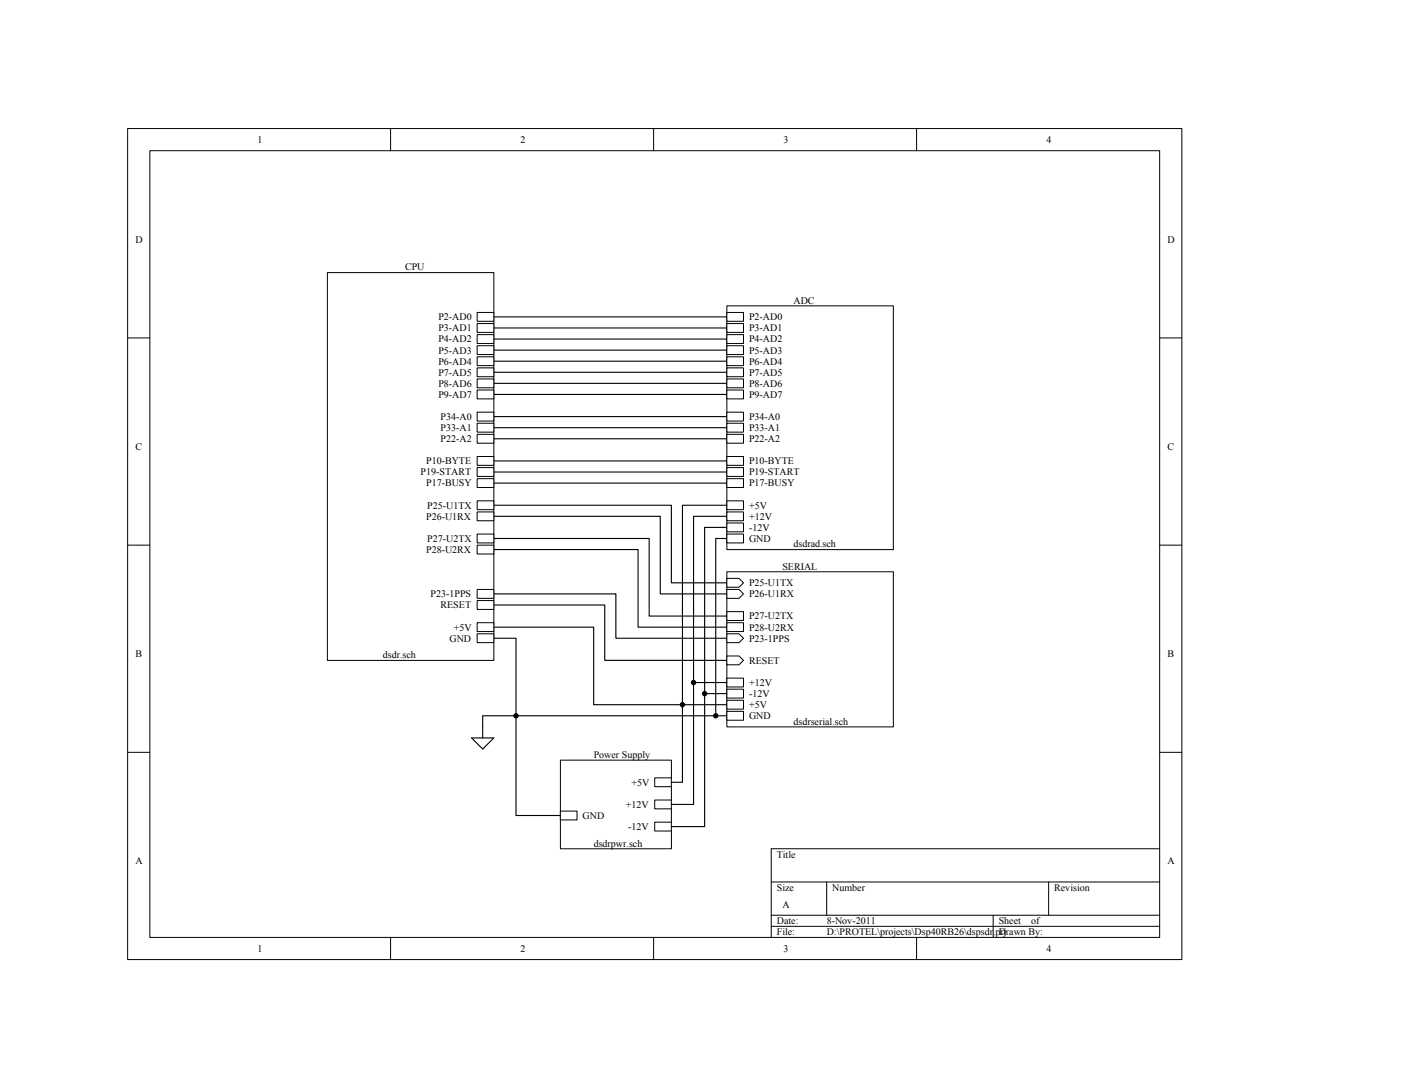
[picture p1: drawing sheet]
<svg xmlns="http://www.w3.org/2000/svg" width="279mm" height="216mm" viewBox="0 0 279 216" stroke-linecap="round" stroke-linejoin="round" font-family="sans-serif">
<g fill="none" stroke="#000" stroke-width=".2">
<path d="M25.4 25.5h209.5v165.1h-209.5zM29.8 29.9h200.6v156.3h-200.6zM77.6 25.5v4.4M129.9 25.5v4.4M182.1 25.5v4.4M25.4 67.1h4.4M230.4 67.1h4.5M25.4 108.3h4.4M230.4 108.3h4.5M25.4 149.4h4.4M230.4 149.4h4.5M153.3 175.2h77.1"/>
<path d="M164.3 175.2v6.6M208.4 175.2v6.6M230.4 168.6h-77.1v17.6M77.6 186.2v4.4M129.9 186.2v4.4M153.3 181.8h77.1M153.3 184h77.1M182.1 186.2v4.4M197.4 181.8v4.4"/>
</g>
<path d="M111.4 151h22v17.6h-22z" fill="#fff"/>
<path d="M111.4 151h22v17.6h-22z" fill="none" stroke="#000" stroke-width=".2"/>
<path d="M130.1 154.5h3.3v1.8h-3.3z" fill-rule="evenodd" fill="#fff"/>
<path d="M130.1 154.5h3.3v1.8h-3.3z" fill="none" stroke="#000" stroke-width=".2"/>
<path d="M130.1 163.3h3.3v1.8h-3.3z" fill-rule="evenodd" fill="#fff"/>
<path d="M130.1 163.3h3.3v1.8h-3.3z" fill="none" stroke="#000" stroke-width=".2"/>
<path d="M111.4 161.1h3.3v1.8h-3.3z" fill-rule="evenodd" fill="#fff"/>
<path d="M111.4 161.1h3.3v1.8h-3.3z" fill="none" stroke="#000" stroke-width=".2"/>
<path d="M130.1 158.9h3.3v1.8h-3.3z" fill-rule="evenodd" fill="#fff"/>
<g fill="none" stroke="#000" stroke-width=".2">
<path d="M130.1 158.9h3.3v1.8h-3.3z"/>
<circle cx="102.5" cy="142.2" r=".44"/>
<circle cx="142.2" cy="142.2" r=".44"/>
</g>
<g fill="none" stroke="#000" stroke-width=".22">
<path d="M98.1 62.9h46.3M98.1 65.1h46.3M98.1 67.3h46.3M98.1 69.5h46.3M98.1 71.7h46.3M98.1 73.9h46.3M98.1 76.1h46.3M98.1 78.3h46.3M98.1 82.7h46.3M98.1 84.9h46.3M98.1 87.2h46.3M98.1 91.6h46.3"/>
<path d="M98.1 93.8h46.3M98.1 96h46.3M98.1 100.4h35.3v15.4h11M98.1 102.6h33.1v15.4h13.2M98.1 107h30.9v15.4h15.4M98.1 109.2h28.7v15.4h17.6M98.1 118h24.3v8.8h22M144.4 102.6h-6.6v57.2h-4.4M144.4 104.8h-4.4v59.4h-6.6M144.4 107h-2.2v35.2h2.2M98.1 120.2h22.1v11h24.2M98.1 124.6h19.9v15.4h26.4"/>
<path d="M98.1 126.8h4.4v35.2h8.9M93.7 146.6h4.4l-2.2 2.2zM142.2 142.2h-46.3v4.4"/>
</g>
<g fill="#000">
<circle cx="102.5" cy="142.2" r=".44"/>
<circle cx="142.2" cy="142.2" r=".44"/>
</g>
<path d="M65.1 54.2h33v77h-33z" fill="#fff"/>
<path d="M65.1 54.1h33v77.1h-33z" fill="none" stroke="#000" stroke-width=".2"/>
<path d="M94.8 119.3h3.3v1.7h-3.3z" fill-rule="evenodd" fill="#fff"/>
<path d="M94.8 119.3h3.3v1.7h-3.3z" fill="none" stroke="#000" stroke-width=".2"/>
<path d="M94.8 77.5h3.3v1.7h-3.3z" fill-rule="evenodd" fill="#fff"/>
<path d="M94.8 77.5h3.3v1.7h-3.3z" fill="none" stroke="#000" stroke-width=".2"/>
<path d="M94.8 75.3h3.3v1.7h-3.3z" fill-rule="evenodd" fill="#fff"/>
<path d="M94.8 75.3h3.3v1.7h-3.3z" fill="none" stroke="#000" stroke-width=".2"/>
<path d="M94.8 73.1h3.3v1.7h-3.3z" fill-rule="evenodd" fill="#fff"/>
<path d="M94.8 73.1h3.3v1.7h-3.3z" fill="none" stroke="#000" stroke-width=".2"/>
<path d="M94.8 70.9h3.3v1.7h-3.3z" fill-rule="evenodd" fill="#fff"/>
<path d="M94.8 70.9h3.3v1.7h-3.3z" fill="none" stroke="#000" stroke-width=".2"/>
<path d="M94.8 68.7h3.3v1.7h-3.3z" fill-rule="evenodd" fill="#fff"/>
<path d="M94.8 68.7h3.3v1.7h-3.3z" fill="none" stroke="#000" stroke-width=".2"/>
<path d="M94.8 66.5h3.3v1.7h-3.3z" fill-rule="evenodd" fill="#fff"/>
<path d="M94.8 66.5h3.3v1.7h-3.3z" fill="none" stroke="#000" stroke-width=".2"/>
<path d="M94.8 64.3h3.3v1.7h-3.3z" fill-rule="evenodd" fill="#fff"/>
<path d="M94.8 64.3h3.3v1.7h-3.3z" fill="none" stroke="#000" stroke-width=".2"/>
<path d="M94.8 62.1h3.3v1.7h-3.3z" fill-rule="evenodd" fill="#fff"/>
<path d="M94.8 62.1h3.3v1.7h-3.3z" fill="none" stroke="#000" stroke-width=".2"/>
<path d="M94.8 101.7h3.3v1.7h-3.3z" fill-rule="evenodd" fill="#fff"/>
<path d="M94.8 101.7h3.3v1.7h-3.3z" fill="none" stroke="#000" stroke-width=".2"/>
<path d="M94.8 99.5h3.3v1.7h-3.3z" fill-rule="evenodd" fill="#fff"/>
<path d="M94.8 99.5h3.3v1.7h-3.3z" fill="none" stroke="#000" stroke-width=".2"/>
<path d="M94.8 108.3h3.3v1.7h-3.3z" fill-rule="evenodd" fill="#fff"/>
<path d="M94.8 108.3h3.3v1.7h-3.3z" fill="none" stroke="#000" stroke-width=".2"/>
<path d="M94.8 106.1h3.3v1.7h-3.3z" fill-rule="evenodd" fill="#fff"/>
<path d="M94.8 106.1h3.3v1.7h-3.3z" fill="none" stroke="#000" stroke-width=".2"/>
<path d="M94.8 117.1h3.3v1.7h-3.3z" fill-rule="evenodd" fill="#fff"/>
<path d="M94.8 117.1h3.3v1.7h-3.3z" fill="none" stroke="#000" stroke-width=".2"/>
<path d="M94.8 86.3h3.3v1.7h-3.3z" fill-rule="evenodd" fill="#fff"/>
<path d="M94.8 86.3h3.3v1.7h-3.3z" fill="none" stroke="#000" stroke-width=".2"/>
<path d="M94.8 84.1h3.3v1.7h-3.3z" fill-rule="evenodd" fill="#fff"/>
<path d="M94.8 84.1h3.3v1.7h-3.3z" fill="none" stroke="#000" stroke-width=".2"/>
<path d="M94.8 81.9h3.3v1.7h-3.3z" fill-rule="evenodd" fill="#fff"/>
<path d="M94.8 81.9h3.3v1.7h-3.3z" fill="none" stroke="#000" stroke-width=".2"/>
<path d="M94.8 90.7h3.3v1.7h-3.3z" fill-rule="evenodd" fill="#fff"/>
<path d="M94.8 90.7h3.3v1.7h-3.3z" fill="none" stroke="#000" stroke-width=".2"/>
<path d="M94.8 92.9h3.3v1.7h-3.3z" fill-rule="evenodd" fill="#fff"/>
<path d="M94.8 92.9h3.3v1.7h-3.3z" fill="none" stroke="#000" stroke-width=".2"/>
<path d="M94.8 95.1h3.3v1.7h-3.3z" fill-rule="evenodd" fill="#fff"/>
<path d="M94.8 95.1h3.3v1.7h-3.3z" fill="none" stroke="#000" stroke-width=".2"/>
<path d="M94.8 123.7h3.3v1.7h-3.3z" fill-rule="evenodd" fill="#fff"/>
<path d="M94.8 123.7h3.3v1.7h-3.3z" fill="none" stroke="#000" stroke-width=".2"/>
<path d="M94.8 125.9h3.3v1.7h-3.3z" fill-rule="evenodd" fill="#fff"/>
<path d="M94.8 125.9h3.3v1.7h-3.3z" fill="none" stroke="#000" stroke-width=".2"/>
<path d="M144.4 113.6h33.1v30.8h-33.1z" fill="#fff"/>
<path d="M144.4 113.6h33.1v30.8h-33.1z" fill="none" stroke="#000" stroke-width=".2"/>
<path d="M144.4 114.9h2.5l.8 .9-.8 .8h-2.5z" fill-rule="evenodd" fill="#fff"/>
<path d="M144.4 114.9h2.5l.8 .9-.8 .8h-2.5z" fill="none" stroke="#000" stroke-width=".2"/>
<path d="M144.4 130.3h2.5l.8 .9-.8 .8h-2.5z" fill-rule="evenodd" fill="#fff"/>
<path d="M144.4 130.3h2.5l.8 .9-.8 .8h-2.5z" fill="none" stroke="#000" stroke-width=".2"/>
<path d="M144.4 117.1h2.5l.8 .9-.8 .8h-2.5z" fill-rule="evenodd" fill="#fff"/>
<path d="M144.4 117.1h2.5l.8 .9-.8 .8h-2.5z" fill="none" stroke="#000" stroke-width=".2"/>
<path d="M144.4 125.9h2.5l.8 .9-.8 .8h-2.5z" fill-rule="evenodd" fill="#fff"/>
<path d="M144.4 125.9h2.5l.8 .9-.8 .8h-2.5z" fill="none" stroke="#000" stroke-width=".2"/>
<path d="M144.4 123.7h3.3v1.7h-3.3z" fill-rule="evenodd" fill="#fff"/>
<path d="M144.4 123.7h3.3v1.7h-3.3z" fill="none" stroke="#000" stroke-width=".2"/>
<path d="M144.4 121.5h3.3v1.7h-3.3z" fill-rule="evenodd" fill="#fff"/>
<path d="M144.4 121.5h3.3v1.7h-3.3z" fill="none" stroke="#000" stroke-width=".2"/>
<path d="M144.4 139.1h3.3v1.7h-3.3z" fill-rule="evenodd" fill="#fff"/>
<path d="M144.4 139.1h3.3v1.7h-3.3z" fill="none" stroke="#000" stroke-width=".2"/>
<path d="M144.4 141.3h3.3v1.8h-3.3z" fill-rule="evenodd" fill="#fff"/>
<path d="M144.4 141.3h3.3v1.8h-3.3z" fill="none" stroke="#000" stroke-width=".2"/>
<path d="M144.4 136.9h3.3v1.7h-3.3z" fill-rule="evenodd" fill="#fff"/>
<path d="M144.4 136.9h3.3v1.7h-3.3z" fill="none" stroke="#000" stroke-width=".2"/>
<path d="M144.4 134.7h3.3v1.7h-3.3z" fill-rule="evenodd" fill="#fff"/>
<path d="M144.4 134.7h3.3v1.7h-3.3z" fill="none" stroke="#000" stroke-width=".2"/>
<path d="M144.4 60.8h33.1v48.4h-33.1z" fill="#fff"/>
<path d="M144.4 60.7h33.1v48.5h-33.1z" fill="none" stroke="#000" stroke-width=".2"/>
<path d="M144.4 90.7h3.3v1.7h-3.3z" fill-rule="evenodd" fill="#fff"/>
<path d="M144.4 90.7h3.3v1.7h-3.3z" fill="none" stroke="#000" stroke-width=".2"/>
<path d="M144.4 92.9h3.3v1.7h-3.3z" fill-rule="evenodd" fill="#fff"/>
<path d="M144.4 92.9h3.3v1.7h-3.3z" fill="none" stroke="#000" stroke-width=".2"/>
<path d="M144.4 62.1h3.3v1.7h-3.3z" fill-rule="evenodd" fill="#fff"/>
<path d="M144.4 62.1h3.3v1.7h-3.3z" fill="none" stroke="#000" stroke-width=".2"/>
<path d="M144.4 64.3h3.3v1.7h-3.3z" fill-rule="evenodd" fill="#fff"/>
<path d="M144.4 64.3h3.3v1.7h-3.3z" fill="none" stroke="#000" stroke-width=".2"/>
<path d="M144.4 66.5h3.3v1.7h-3.3z" fill-rule="evenodd" fill="#fff"/>
<path d="M144.4 66.5h3.3v1.7h-3.3z" fill="none" stroke="#000" stroke-width=".2"/>
<path d="M144.4 68.7h3.3v1.7h-3.3z" fill-rule="evenodd" fill="#fff"/>
<path d="M144.4 68.7h3.3v1.7h-3.3z" fill="none" stroke="#000" stroke-width=".2"/>
<path d="M144.4 70.9h3.3v1.7h-3.3z" fill-rule="evenodd" fill="#fff"/>
<path d="M144.4 70.9h3.3v1.7h-3.3z" fill="none" stroke="#000" stroke-width=".2"/>
<path d="M144.4 73.1h3.3v1.7h-3.3z" fill-rule="evenodd" fill="#fff"/>
<path d="M144.4 73.1h3.3v1.7h-3.3z" fill="none" stroke="#000" stroke-width=".2"/>
<path d="M144.4 75.3h3.3v1.7h-3.3z" fill-rule="evenodd" fill="#fff"/>
<path d="M144.4 75.3h3.3v1.7h-3.3z" fill="none" stroke="#000" stroke-width=".2"/>
<path d="M144.4 77.5h3.3v1.7h-3.3z" fill-rule="evenodd" fill="#fff"/>
<path d="M144.4 77.5h3.3v1.7h-3.3z" fill="none" stroke="#000" stroke-width=".2"/>
<path d="M144.4 81.9h3.3v1.7h-3.3z" fill-rule="evenodd" fill="#fff"/>
<path d="M144.4 81.9h3.3v1.7h-3.3z" fill="none" stroke="#000" stroke-width=".2"/>
<path d="M144.4 84.1h3.3v1.7h-3.3z" fill-rule="evenodd" fill="#fff"/>
<path d="M144.4 84.1h3.3v1.7h-3.3z" fill="none" stroke="#000" stroke-width=".2"/>
<path d="M144.4 86.3h3.3v1.7h-3.3z" fill-rule="evenodd" fill="#fff"/>
<path d="M144.4 86.3h3.3v1.7h-3.3z" fill="none" stroke="#000" stroke-width=".2"/>
<path d="M144.4 95.1h3.3v1.7h-3.3z" fill-rule="evenodd" fill="#fff"/>
<path d="M144.4 95.1h3.3v1.7h-3.3z" fill="none" stroke="#000" stroke-width=".2"/>
<path d="M144.4 99.5h3.3v1.7h-3.3z" fill-rule="evenodd" fill="#fff"/>
<path d="M144.4 99.5h3.3v1.7h-3.3z" fill="none" stroke="#000" stroke-width=".2"/>
<path d="M144.4 101.7h3.3v1.7h-3.3z" fill-rule="evenodd" fill="#fff"/>
<path d="M144.4 101.7h3.3v1.7h-3.3z" fill="none" stroke="#000" stroke-width=".2"/>
<path d="M144.4 103.9h3.3v1.7h-3.3z" fill-rule="evenodd" fill="#fff"/>
<path d="M144.4 103.9h3.3v1.7h-3.3z" fill="none" stroke="#000" stroke-width=".2"/>
<path d="M144.4 106.1h3.3v1.7h-3.3z" fill-rule="evenodd" fill="#fff"/>
<g fill="none" stroke="#000" stroke-width=".2">
<path d="M144.4 106.1h3.3v1.7h-3.3z"/>
<circle cx="135.6" cy="140" r=".44"/>
<circle cx="137.8" cy="135.6" r=".44"/>
<circle cx="140" cy="137.8" r=".44"/>
</g>
<path d="M144.4 100.4h-8.8v55h-2.2M137.8 135.6h6.6M140 137.8h4.4" fill="none" stroke="#000" stroke-width=".22"/>
<g fill="#000">
<circle cx="135.6" cy="140" r=".44"/>
<circle cx="137.8" cy="135.6" r=".44"/>
<circle cx="140" cy="137.8" r=".44"/>
</g>
<g font-size="2">
<text x="51.2" y="28.4">1</text>
<text x="103.4" y="28.4">2</text>
<text x="155.7" y="28.4">3</text>
<text x="207.9" y="28.4">4</text>
<text x="26.9" y="48.2">D</text>
<text x="80.5" y="53.7">CPU</text>
<text x="232" y="48.2">D</text>
<text x="87.1" y="65.8">P3-AD1</text>
<text x="87.1" y="63.6">P2-AD0</text>
<text x="148.9" y="63.6">P2-AD0</text>
<text x="148.9" y="65.8">P3-AD1</text>
<text x="157.7" y="60.3">ADC</text>
<text x="87.1" y="70.2">P5-AD3</text>
<text x="87.1" y="68">P4-AD2</text>
<text x="148.9" y="68">P4-AD2</text>
<text x="148.9" y="70.2">P5-AD3</text>
<text x="87.1" y="76.8">P8-AD6</text>
<text x="87.1" y="74.6">P7-AD5</text>
<text x="87.1" y="72.4">P6-AD4</text>
<text x="148.9" y="72.4">P6-AD4</text>
<text x="148.9" y="74.6">P7-AD5</text>
<text x="148.9" y="76.8">P8-AD6</text>
<text x="87.1" y="79">P9-AD7</text>
<text x="87.5" y="83.4">P34-A0</text>
<text x="148.9" y="79">P9-AD7</text>
<text x="148.9" y="83.4">P34-A0</text>
<text x="26.9" y="89.4">C</text>
<text x="87.5" y="87.8">P22-A2</text>
<text x="87.5" y="85.6">P33-A1</text>
<text x="148.9" y="85.6">P33-A1</text>
<text x="148.9" y="87.8">P22-A2</text>
<text x="232" y="89.4">C</text>
<text x="83.6" y="94.4">P19-START</text>
<text x="84.7" y="92.2">P10-BYTE</text>
<text x="148.9" y="92.2">P10-BYTE</text>
<text x="148.9" y="94.4">P19-START</text>
<text x="84.7" y="96.6">P17-BUSY</text>
<text x="84.9" y="101">P25-U1TX</text>
<text x="148.9" y="96.6">P17-BUSY</text>
<text x="148.9" y="101">+5V</text>
<text x="84.7" y="103.2">P26-U1RX</text>
<text x="84.9" y="107.6">P27-U2TX</text>
<text x="148.9" y="103.2">+12V</text>
<text x="148.9" y="105.4">-12V</text>
<text x="148.9" y="107.6">GND</text>
<text x="84.7" y="109.8">P28-U2RX</text>
<text x="155.5" y="113.1">SERIAL</text>
<text x="157.7" y="108.7">dsdrad.sch</text>
<text x="85.6" y="118.6">P23-1PPS</text>
<text x="148.9" y="116.4">P25-U1TX</text>
<text x="148.9" y="118.6">P26-U1RX</text>
<text x="87.5" y="120.8">RESET</text>
<text x="90.2" y="125.2">+5V</text>
<text x="148.9" y="125.2">P28-U2RX</text>
<text x="148.9" y="123">P27-U2TX</text>
<text x="26.9" y="130.5">B</text>
<text x="76.1" y="130.7">dsdr.sch</text>
<text x="89.3" y="127.4">GND</text>
<text x="148.9" y="131.8">RESET</text>
<text x="148.9" y="127.4">P23-1PPS</text>
<text x="232" y="130.5">B</text>
<text x="148.9" y="136.2">+12V</text>
<text x="148.9" y="140.6">+5V</text>
<text x="148.9" y="142.8">GND</text>
<text x="148.9" y="138.4">-12V</text>
<text x="157.7" y="143.9">dsdrserial.sch</text>
<text x="118" y="150.5">Power Supply</text>
<text x="124.4" y="160.5">+12V</text>
<text x="125.5" y="156">+5V</text>
<text x="115.8" y="162.7">GND</text>
<text x="124.8" y="164.9">-12V</text>
<text x="26.9" y="171.7">A</text>
<text x="118" y="168.2">dsdrpwr.sch</text>
<text x="154.4" y="170.4">Title</text>
<text x="232" y="171.7">A</text>
<text x="154.4" y="177">Size</text>
<text x="165.4" y="177">Number</text>
<text x="209.5" y="177">Revision</text>
<text x="154.4" y="183.6">Date:</text>
<text x="154.4" y="185.8">File:</text>
<text x="155.5" y="180.3">A</text>
<text x="164.3" y="183.6">8-Nov-2011</text>
<text x="164.3" y="185.8">D:\PROTEL\projects\Dsp40RB26\dspsdr.prj</text>
<text x="198.5" y="183.6">Sheet</text>
<text x="198.5" y="185.8">Drawn By:</text>
<text x="204.9" y="183.6">of</text>
<text x="51.2" y="189.1">1</text>
<text x="103.4" y="189.1">2</text>
<text x="155.7" y="189.1">3</text>
<text x="207.9" y="189.1">4</text>
</g>
</svg>
